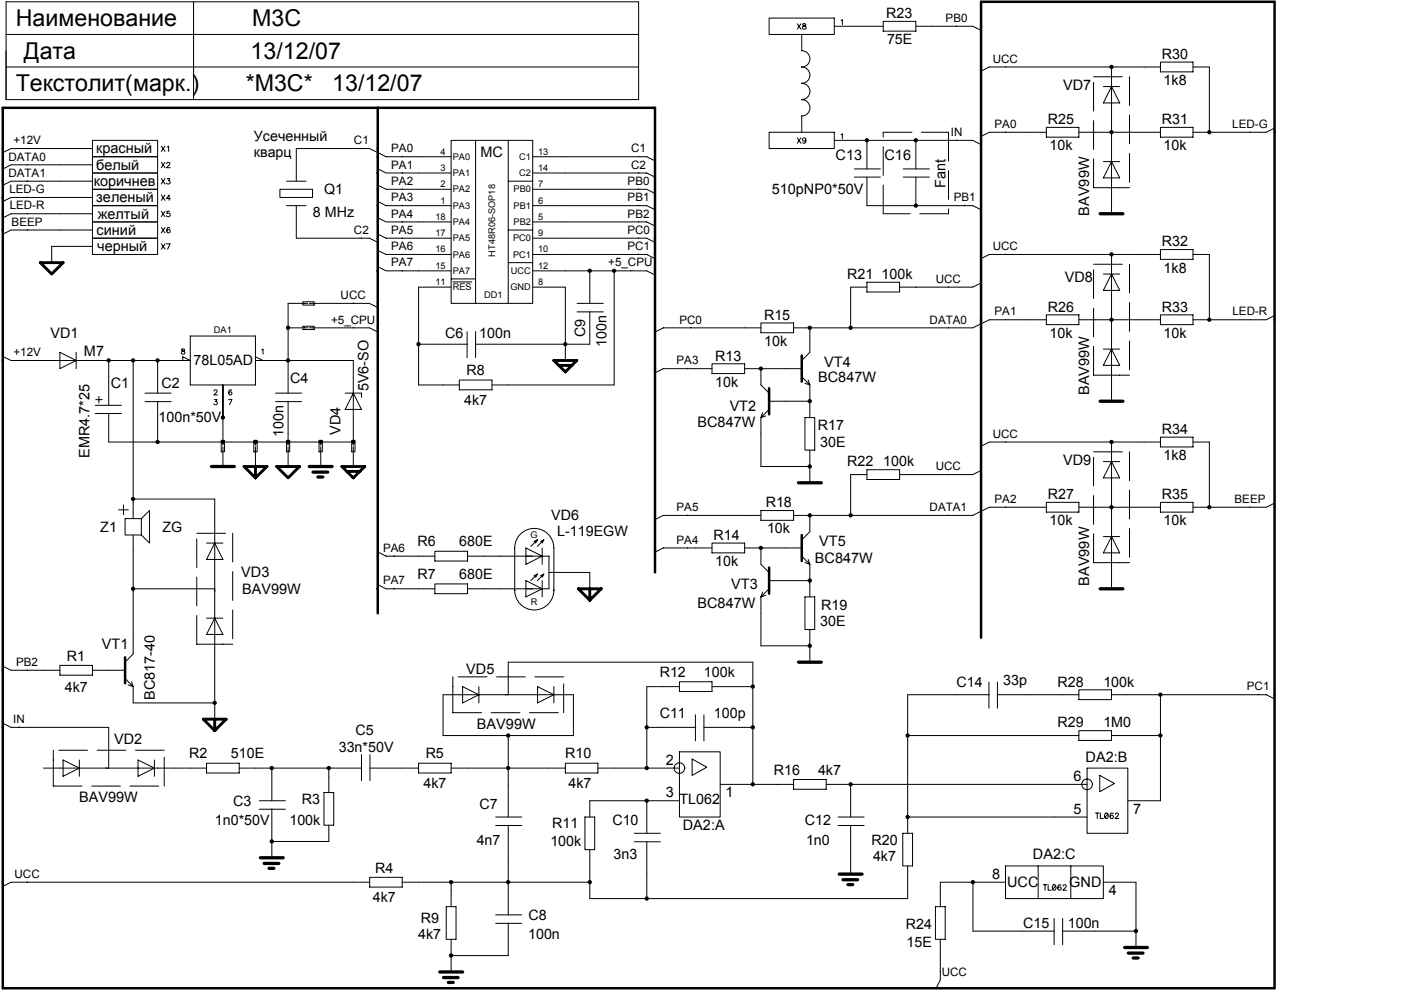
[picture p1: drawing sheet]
<svg xmlns="http://www.w3.org/2000/svg" width="297mm" height="210mm" viewBox="0 0 297 210" stroke-linecap="round" stroke-linejoin="round" font-family="sans-serif">
<g fill="none" stroke="#000" stroke-width=".21">
<path d="M1.3 14.2h134.1M1.3 .4h134.1v20.7h-134.1zM1.3 7.3h134.1M41 .4v20.7M163.1 3.8h13.8v3.5h-13.8zM169 5l.8 1.2M169.8 5l-.8 1.2M170 7.3v3.5a1.74 1.74 0 0 1 1.7 1.7 1.74 1.74 0 0 1-1.7 1.7 1.74 1.74 0 0 1 1.7 1.7 1.74 1.74 0 0 1-1.7 1.8 1.74 1.74 0 0 1 1.7 1.7 1.74 1.74 0 0 1-1.7 1.7 1.74 1.74 0 0 1 1.7 1.8 1.74 1.74 0 0 1-1.7 1.7v3.4M170.3 5.1v.3a.48 .48 0 0 1 .5 .2 .48 .48 0 0 1 0 .5h-.5a.47 .47 0 0 1 0-.5 .47 .47 0 0 1 .5-.2v-.3zM176.9 5.6h10.4M178.3 4.4l.3-.2v1M187.3 4.5h6.9v2.1h-6.9z"/>
<path d="M194.2 5.6h12l1.8 .8M202.8 5.5v.1M213.2 14.1v.1M233.9 18.4h3.5M235.7 14.2v31.1M235.7 18.4l1.7 3.4h-3.5zM246 13.2h6.9v2h-6.9zM246 14.2h-36.2l-1.8 .9M252.9 14.2h3.5v13.8M5.8 31.4v.1M5.8 34.9h.1M5.8 38.3v.1"/>
<path d="M19.6 29.8h13.8v3.4h-13.8zM19.6 33.2h13.8v3.5h-13.8zM19.6 36.7h13.8v3.4h-13.8zM19.6 38.4h-17.3l-1.7 .9M19.6 34.9h-17.3l-1.7 .9M19.6 31.5h-17.3l-1.7 .9M34.2 31l.8 1.1M34.2 34.4l.8 1.2M34.2 37.9l.8 1.1M35 31l-.8 1.1M35 34.4l-.8 1.2M35 37.9l-.8 1.1"/>
<path d="M35.4 34.7l.2-.3 .3 .1 .1 .1v.3l-.7 .7h.8M35.4 37.9h.6l-.3 .4a.39 .39 0 0 1 .3 .6 .39 .39 0 0 1-.7-.1M35.5 31.2l.2-.2v1.1M60.7 38.4h4.2M76.6 31.4v.1M80.1 35.8l1.7 .9h3.5M80.1 32.4l-1.8-.9h-15.5v6.9M80.1 39.3l1.7 .8h13.8M80.1 32.3l1.7 .9h13.8M85.3 36.7h10.3M85.3 33.1v.1M85.3 36.6v.1"/>
<path d="M95.6 29.8h17.3v34.5h-17.3zM100.8 29.8v34.5M107.8 29.8v34.5M107.8 38.4h5.1M112.9 36.7h24.2l1.8 .8M135.4 33.1l-22.5 .1M135.4 33.2h1.7l1.8 .9M135.4 36.6v.1M163.1 28h13.8v3.5h-13.8zM169 29.2l.8 1.2M169.8 29.2l-.8 1.2M170.9 29.6a.36 .36 0 0 1-.6 .3 .36 .36 0 0 1-.1-.6 .36 .36 0 0 1 .6 .1l.1 .2a.52 .52 0 0 1-.5 .8l-.2-.2"/>
<path d="M176.9 29.8h29.3l1.8 .8M178.3 28.6l.3-.2v1M181.1 35.8h5.6M181.1 37.5h5.6M183.8 37.5v6.1h22.4l1.8 .9M183.8 29.8v6M191.5 35.8h5.5M191.5 37.5h5.5M194.2 29.8v6M194.2 37.5v6.1M202.8 29.7v.1M213.2 27.9v.1"/>
<path d="M221.8 27h6.9v2.1h-6.9zM221.8 28h-12l-1.8 .9M228.7 28h17.3M233.9 34.3h3.5M235.7 34.3l1.7 3.4h-3.5zM246 27h6.9v2.1h-6.9zM252.9 28h3.5M265 27.9l-8.6 .1M270.2 27.2l-1.7 .8h-3.5M5.8 41.8v.1M5.8 45.2v.1M5.8 48.7v.1"/>
<path d="M19.6 50.5h13.8v3.5h-13.8zM19.6 40.1h13.8v3.5h-13.8zM19.6 43.6h13.8v3.5h-13.8zM19.6 47.1h13.8v3.4h-13.8zM19.6 48.8h-17.3l-1.7 .9M19.6 45.3h-17.3l-1.7 .9M19.6 41.9h-17.3l-1.7 .8M19.6 52.2h-8.6v3.5M34.2 51.7l.8 1.1M34.2 41.3l.8 1.2M34.2 44.8l.8 1.1M34.2 48.2l.8 1.2"/>
<path d="M35 51.7l-.8 1.1M35 41.3l-.8 1.2M35 44.8l-.8 1.1M35 48.2l-.8 1.2M35.3 51.7h.8l-.6 1.1M36 44.8h-.6v.5a.41 .41 0 0 1 .6 0 .41 .41 0 0 1-.1 .6 .41 .41 0 0 1-.6-.2M36 48.4v-.1a.57 .57 0 0 0-.7 .4 .57 .57 0 0 0 .4 .7 .36 .36 0 0 0 .4-.4 .36 .36 0 0 0-.4-.3 .36 .36 0 0 0-.3 .3M36.1 42.1h-.8l.6-.8v1.2M59.3 40.1h7v1.8h-7zM60.7 43.6h4.2M62.8 43.6v6.9h15.5l1.8 .9M76.6 50.4v.1"/>
<path d="M80.1 56.5l1.7 .9h3.5M80.1 46.2l1.7 .9h3.5M80.1 53.1l1.7 .9h13.8M80.1 42.7l1.7 .9h13.8M80.1 49.6l1.7 .9h13.8M85.3 57.4h10.3M85.3 47.1h10.3M85.3 40v.1M85.3 43.5v.1M85.3 47v.1M85.3 50.4v.1M85.3 53.9v.1"/>
<path d="M85.3 57.3v.1M95.6 59.1h5.2M96 59.8h4.1M107.8 48.8h5.1M107.8 55.7h5.1M112.9 57.4h24.2l1.8 .9M112.9 54h24.2l1.8 .8M112.9 50.5h24.2l1.8 .9M112.9 47.1h24.2l1.8 .8M112.9 40.1h24.2l1.8 .9M112.9 43.6h24.2l1.8 .9M125 57.4v6.9"/>
<path d="M130.2 57.4v24.2h-25.9M133.7 57.3v.1M135.4 40v.1M135.4 43.5v.1M135.4 47v.1M135.4 50.4v.1M135.4 53.9v.1M183.8 59.8h6.9v2.1h-6.9zM204.6 43.5v.1M213.2 53.9v.1M233.9 58.1h3.5M235.7 54v31.1"/>
<path d="M235.7 58.1l1.7 3.5h-3.5zM246 52.9h6.9v2.1h-6.9zM246 54h-36.2l-1.8 .8M252.9 54h3.5v13.8M.6 75.6l1.7 .8h31.1M5.8 76.3v.1M12.7 74.7l3.4 1.7-3.4 1.8zM16.1 74.7v3.5M23 76.4v9.5M28.2 76.4v33.6M33.4 76.4h6.9l-1.5-.8v.8M33.4 76.4v7"/>
<path d="M38.6 74v.4a.45 .45 0 0 1 .5 .1 .45 .45 0 0 1 0 .5h-.6v-.4l.6-.3v-.3zM40.3 71.2h13.9v10.4h-13.9zM55.5 74.2l.3-.2v1.1M55.7 76.4l-1.5-.8v.8h20.7v18M61.1 69.5h4.1M64.2 69.2h2.4v.7h-2.4zM64.2 64h2.4v.7h-2.4zM65.2 64.3h-4.1v19.1M65.6 69.5h12.7l1.8 .9M65.6 64.3h12.7l1.8 .9M74.9 64.2v.1M74.9 69.4v.1"/>
<path d="M88.7 73h10.4M95.6 60.9h-6.9v20.7h8.7M99 70.3v5.5M100.8 70.3v5.5M112.9 60.9h7v15.5M122.4 64.3h5.5M122.4 66.1h5.5M125 66.1v6.9h-24.2M145.8 78.1v.1M146.5 69.4v.1M151 77.1h6.9v2.1h-6.9zM151 78.2h-10.4l-1.7 .8"/>
<path d="M157.9 78.2h12.1M161.3 68.5h7v2h-7zM161.3 78.2v3.4l1.8 1.8M161.3 69.5h-20.7l-1.7 .9M170 79.9l1.7 1.7M171.7 69.5v5.2l-1.7 1.7M183.8 60.9h-3.4v8.6M201.1 60.8v.1M201.1 69.4v.1M208 60l-1.8 .9h-15.5M213.2 67.7v.1M221.8 66.8h6.9v2h-6.9z"/>
<path d="M221.8 67.8h-12l-3.6 1.7h-37.9M228.7 67.8h17.3M233.9 74h3.5M235.7 74l1.7 3.5h-3.5zM246 66.8h6.9v2h-6.9zM265 67.7v.1M270.2 66.9l-1.7 .9h-15.6M20.2 87.7h5.5M20.2 85.9h5.5M20.3 84.7h1.4M21 84v1.4M23 87.7v6h51.9"/>
<path d="M30.8 85.2h5.5M30.8 83.4h5.5M33.4 85.1v8.6M45.4 82.9l.2-.2 .4 .1-.1 .4-.6 .5h.8M45.4 84.7h.6l-.3 .4a.37 .37 0 0 1 .3 .6 .37 .37 0 0 1-.7-.1M46.9 93.4h.7v2.4h-.7zM47.3 81.6v12.8M47.3 94.8v4.1M48.4 84.7h.8l-.5 1.1M49.1 82.8v-.1a.5 .5 0 0 0-.6 .5 .5 .5 0 0 0 .5 .5 .34 .34 0 0 0 0-.6 .34 .34 0 0 0-.5 .3M53.8 93.4h.7v2.4h-.7zM54.2 93.7v.7"/>
<path d="M54.2 94.8v4.1M58.4 85.2h5.5M58.4 83.4h5.5M60.7 93.4h.7v2.4h-.7zM61.1 85.1v9.3M61.1 94.8v4.1M67.6 93.4h.7v2.4h-.7zM68 93.7v.7M68 94.8v4.1M73.2 83.4h3.5v.8M74.6 93.4h.7v2.4h-.7zM74.9 83.4l1.7 3.4h-3.4z"/>
<path d="M74.9 94.8v4.1M97.4 80.6h6.9v2.1h-6.9zM161.3 88.5v10.4h10.4M161.7 87.5l-.4 1M162.4 88.2l-1.1 .3M163.1 85.1h8.6M163.1 86.8l-1.8 1.7M170.7 88.5h2v6.9h-2zM170.7 81.3l1 .3M171.4 80.6l.3 1M171.7 81.6v6.9M171.7 95.4v7"/>
<path d="M183.8 99.6h6.9v2.1h-6.9zM208 99.8l-1.8 .8h-15.5M213.2 93.6v.1M233.9 97.9h3.5M235.7 93.7v31.1M235.7 97.9l1.7 3.4h-3.5zM246 92.7h6.9v2.1h-6.9zM246 93.7h-36.2l-1.8 .9M252.9 93.7h3.5v13.8M25.1 108.1h2.1M26.2 107.1v2M26.5 110h3.5v3.4h-3.5z"/>
<path d="M28.2 113.4v25.3l-1.7 1.7M28.2 105.8h17.3v46.7M30 110l1.7-1.8v6.9l-1.7-1.7M43.8 115.1h3.5M45.5 115.1l1.8 3.5h-3.5zM80.1 117l1.7 .9h1.8M83.6 117.8l8.6 .1M92.2 116.9h6.9v2.1h-6.9zM99.1 117.9h15.8M111.5 116.2l3.5 1.7-3.5 1.8zM113.9 114.5l-.7 .3M113.9 114.5l-.3 .6"/>
<path d="M113.9 114.5l-1.4 1.3M115 116.2v3.5M115 117.9h1.4v6.9h-17.3M115.3 114.5l-.7 .3M115.3 114.5l-.3 .6M115.3 114.5l-1.4 1.3M145.8 109.2v.1M145.8 116.1v.1M151 115.1h6.9v2.1h-6.9zM151 116.2h-10.4l-1.7 .9M157.9 116.2h12.1M161.3 108.2h7v2.1h-7z"/>
<path d="M161.3 116.2v3.5l1.8 1.7M161.3 109.3h-20.7l-1.7 .9M170 117.9l1.7 1.8M170.7 119.3l1 .4M171.4 118.6l.3 1.1M171.7 109.3v3.4l-1.7 1.8M171.7 119.7v6.9M183.8 100.6h-3.4v8.7M201.1 100.5v.1M201.1 109.2v.1M213.2 107.5h.1M221.8 106.5h6.9v2.1h-6.9z"/>
<path d="M221.8 107.5h-12l-3.6 1.8h-37.9M228.7 107.5h17.3M233.9 113.8h3.5M235.7 113.8l1.7 3.4h-3.5zM246 106.5h6.9v2.1h-6.9zM252.9 107.5h3.5M265 107.5h-8.6M270.2 106.7l-1.7 .8h-3.5M28.2 124.8h17.3M43.8 131.1h3.5M45.5 131.1l1.8 3.4h-3.5zM80.1 124l1.7 .8h10.4"/>
<path d="M83.6 124.7v.1M92.2 123.8h6.9v2.1h-6.9zM109.1 125.2v-.1a4.1 4.1 0 0 0 4.2 4.2 4.1 4.1 0 0 0 4.1-4.2v.1M109.1 125.2v-9a4.1 4.1 0 0 1 4.2-4.2 4.1 4.1 0 0 1 4.1 4.2v9M111.5 123.1l3.5 1.7-3.5 1.8zM113.9 121.7l-.7 .4M113.9 121.7l-.3 .7M113.9 121.7l-1.4 1.4M115 123.1v3.5M115.3 121.7l-.7 .4M115.3 121.7l-.3 .7M115.3 121.7l-1.4 1.4"/>
<path d="M116.4 121.4h8.6v3.4M161.3 126.6v10.3h10.4M161.7 125.5l-.4 1.1M162.4 126.2l-1.1 .4M163.1 123.1h8.6M163.1 124.8l-1.8 1.8M170.7 126.6h2v6.9h-2zM171.7 133.5v6.9M.6 153.3l1.7 .9h20.7v8.7M.6 141.2l1.7 .9h10.4M4 154.1v.1M5.8 142v.1"/>
<path d="M12.7 141.1h6.9v2.1h-6.9zM19.6 142.1h6.9M26.5 143.8l1.7 1.8M27.2 145.2l1 .4M27.9 144.5l.3 1.1M28.2 145.6v3.4h17.3M76.6 160v5.5M78.4 160v5.5M93.9 147.3h27.7v8.7h-27.7zM98.1 145.6l3.4 1.7-3.4 1.7zM101.5 145.6v3.4M107.8 147.3v-6.9h51.8v25.9"/>
<path d="M107.8 156v17.2M114 145.6l3.4 1.7-3.4 1.7zM117.4 145.6v3.4M137.1 154.2h10.4M144.1 144.5h6.9v2.1h-6.9zM144.1 159.4h8.6v13.8h-8.6zM144.1 145.6h-7v17.3M147.4 151.6v5.5M149.2 154.2h10.4M149.2 151.6v5.5M151 145.6h8.6M192.4 156h36.3"/>
<path d="M209.7 144.6v5.6M209.7 147.3h-17.3v29.4M211.5 147.3h17.2M211.5 144.6v5.6M228.7 146.3h7v2h-7zM228.7 154.9h7v2.1h-7zM235.7 147.3h32.8l1.7 .9M235.7 156h10.3M246 147.3v22.5h-6.9M266.8 147.2v.1M9.2 162.9h34.6M13.4 161.1l3.4 1.8-3.4 1.7z"/>
<path d="M16.8 161.1v3.5M29.3 161.1l3.4 1.8-3.4 1.7zM32.7 161.1v3.5M43.8 161.8h6.9v2.1h-6.9zM50.7 162.9h25.9M55 169.8h5.5M55 171.6h5.5M57.6 162.9v6.9M57.6 171.5v10.4M68.7 168h2.1v7h-2.1zM69.7 162.9v5.1M69.7 175v3.4h-12.1"/>
<path d="M78.4 162.9h10.3M88.7 161.8h6.9v2.1h-6.9zM95.6 162.9h24.3M105.1 175h5.5M105.1 173.2h5.5M107.8 175v19M119.9 161.8h6.9v2.1h-6.9zM124 173.2h2.1v6.9h-2.1zM126.8 162.9h17.3M134.5 176.7h5.5M134.5 178.5h5.5M137.1 169.8v6.9"/>
<path d="M137.1 178.4v12.1M144.1 169.8h-19.1v3.4M146.7 160.9l3.2 1.8-3.2 1.7zM152.7 166.3h15.6M168.3 165.3h6.9v2h-6.9zM175.2 166.3h55.3M177.7 175h5.5M177.7 173.2h5.5M180.4 166.3v6.9M180.4 175v10.3M191.4 176.7h2.1v6.9h-2.1zM192.4 173.2h38.1"/>
<path d="M230.5 162.9h8.6v13.8h-8.6zM232.3 172.4h.7M232.6 172.4v1.1M233.2 164.4l3.1 1.7-3.1 1.8zM233.3 172.4v1.1h.7M234.4 172.4a.57 .57 0 0 1 .6 .5 .57 .57 0 0 1-.4 .6l-.4-.2v-.4zM234.9 172.6l-.7 .7M236 172.6v-.2a.57 .57 0 0 0-.7 .5 .57 .57 0 0 0 .4 .6 .36 .36 0 0 0 .4-.3 .36 .36 0 0 0-.4-.4 .36 .36 0 0 0-.4 .4M236.5 172.7l.2-.3h.2l.2 .2-.1 .4-.6 .5h.8M5.8 187h.1M78.4 186h6.9v2.1h-6.9zM78.4 187h-76.1l-1.7 .9"/>
<path d="M85.3 187h39.7M94.6 192.2h2.1v7h-2.1zM95.6 187v5.2M95.6 199.2v6.9M105.1 195.8h5.5M105.1 194h5.5M107.8 195.7v6.9h-12.2M125 180.1v10.4h67.4v-6.9M198.3 192.2h2.1v7h-2.1zM199.4 199.2v8.6l-.9 1.7M206.3 187v10.4h17.3M213.2 183.6h20.7v6.9h-20.7z"/>
<path d="M213.2 187h-13.8v5.2M220.1 183.6v6.9M221.2 187.6h.8M221.6 187.6v1.1M222.2 187.6v1.1h.7M223.3 187.6a.57 .57 0 0 1 .7 .5 .57 .57 0 0 1-.4 .6l-.4-.2-.1-.4zM223.5 194.8v5.5M223.8 187.8l-.6 .7M224.9 187.7v-.1a.57 .57 0 0 0-.7 .5 .57 .57 0 0 0 .4 .6 .36 .36 0 0 0 .4-.3 .36 .36 0 0 0-.3-.4 .36 .36 0 0 0-.4 .4M225.3 197.4h15.6M225.3 194.8v5.5M225.4 187.9l.2-.3h.2l.3 .2-.2 .4-.6 .5h.8"/>
<path d="M227 183.6v6.9M233.9 187h7v13.9M199.4 206.1h.1"/>
<circle cx="144.1" cy="162.9" r="1.13"/>
<circle cx="230.5" cy="166.3" r="1.13"/>
</g>
<path d="M80.1 22.9v107.1M170 75.4v5.5M163.1 82.3v5.5M170 113.4v5.6M26.5 139.4v5.5M138.9 121.4v-98.5h-138.3v186.6h269.6v-209.1h-62.2v134.8M163.1 120.3v5.6" fill="none" stroke="#000" stroke-width=".53"/>
<g fill="#000" stroke="#000" stroke-width=".21">
<circle cx="235.7" cy="14.2" r=".35"/>
<circle cx="183.8" cy="29.7" r=".35"/>
<circle cx="194.2" cy="29.7" r=".35"/>
<circle cx="235.7" cy="28" r=".35"/>
<circle cx="256.4" cy="28" r=".35"/>
<circle cx="125" cy="57.4" r=".35"/>
<circle cx="130.2" cy="57.4" r=".35"/>
<circle cx="194.2" cy="43.6" r=".35"/>
<circle cx="235.7" cy="53.9" r=".35"/>
<circle cx="23" cy="76.4" r=".35"/>
<circle cx="28.2" cy="76.4" r=".35"/>
<circle cx="33.4" cy="76.4" r=".35"/>
<circle cx="61.1" cy="76.4" r=".35"/>
<circle cx="61.1" cy="69.5" r=".35"/>
<circle cx="88.7" cy="73" r=".35"/>
<circle cx="119.9" cy="73" r=".35"/>
<circle cx="161.3" cy="78.2" r=".35"/>
<circle cx="171.7" cy="69.5" r=".35"/>
<circle cx="180.3" cy="69.5" r=".35"/>
<circle cx="235.7" cy="67.8" r=".35"/>
<circle cx="256.4" cy="67.8" r=".35"/>
<circle cx="33.4" cy="93.7" r=".35"/>
<circle cx="47.2" cy="93.7" r=".35"/>
<circle cx="47.2" cy="88.5" r=".35"/>
<circle cx="54.1" cy="93.7" r=".35"/>
<circle cx="61.1" cy="93.7" r=".35"/>
<circle cx="68" cy="93.7" r=".35"/>
<circle cx="74.9" cy="93.7" r=".35"/>
<circle cx="171.7" cy="85.1" r=".35"/>
<circle cx="171.7" cy="98.9" r=".35"/>
<circle cx="235.7" cy="93.7" r=".35"/>
<circle cx="28.2" cy="105.8" r=".35"/>
<circle cx="161.3" cy="116.2" r=".35"/>
<circle cx="171.7" cy="109.3" r=".35"/>
<circle cx="180.3" cy="109.3" r=".35"/>
<circle cx="235.7" cy="107.5" r=".35"/>
<circle cx="256.4" cy="107.5" r=".35"/>
<circle cx="28.2" cy="124.8" r=".35"/>
<circle cx="171.7" cy="123.1" r=".35"/>
<circle cx="171.7" cy="136.9" r=".35"/>
<circle cx="45.5" cy="149" r=".35"/>
<circle cx="107.7" cy="155.9" r=".35"/>
<circle cx="137.1" cy="154.2" r=".35"/>
<circle cx="159.6" cy="145.6" r=".35"/>
<circle cx="159.6" cy="154.2" r=".35"/>
<circle cx="192.4" cy="155.9" r=".35"/>
<circle cx="246" cy="147.3" r=".35"/>
<circle cx="246" cy="155.9" r=".35"/>
<circle cx="57.6" cy="162.8" r=".35"/>
<circle cx="57.6" cy="178.4" r=".35"/>
<circle cx="69.7" cy="162.8" r=".35"/>
<circle cx="107.7" cy="162.8" r=".35"/>
<circle cx="137.1" cy="169.8" r=".35"/>
<circle cx="137.1" cy="162.8" r=".35"/>
<circle cx="159.6" cy="166.3" r=".35"/>
<circle cx="180.3" cy="166.3" r=".35"/>
<circle cx="192.4" cy="173.2" r=".35"/>
<circle cx="95.6" cy="187" r=".35"/>
<circle cx="107.7" cy="187" r=".35"/>
<circle cx="125" cy="187" r=".35"/>
<circle cx="137.1" cy="190.5" r=".35"/>
<circle cx="206.3" cy="187" r=".35"/>
<circle cx="240.8" cy="197.4" r=".35"/>
<circle cx="95.6" cy="202.6" r=".35"/>
</g>
<g fill="none" stroke="#000" stroke-width=".21" stroke-dasharray="6.1 2">
<path d="M231.9 16.3h7.6M239.5 16.3v23.5M187.3 28h13.8M201.1 28v17.3M231.9 39.8v-23.5M237.4 39.8h-5.5M239.5 39.8h-2.1M187.3 45.3v-17.3M201.1 45.3h-13.8M231.9 56h7.6M239.5 56v23.5M231.9 79.5v-23.5"/>
<path d="M237.4 79.5h-5.5M239.5 79.5h-2.1M231.9 95.8h7.6M239.5 95.8v23.5M41.7 113.1h7.6M49.3 113.1v23.5M231.9 119.3v-23.5M237.4 119.3h-5.5M239.5 119.3h-2.1M41.7 136.6v-23.5M47.3 136.6h-5.6M49.3 136.6h-2"/>
<path d="M11.3 159.1v2M34.8 159.1h-23.5M96 143.5v2.1M96 145.6v5.5M96 151.1h23.5M119.5 143.5h-23.5M119.5 151.1v-7.6M11.3 161.1v5.6M11.3 166.7h23.5M34.8 166.7v-7.6"/>
</g>
<g fill="none" stroke="#000" stroke-width=".7">
<path d="M233.3 45.3h4.8M44.8 98.9h4.9M65.6 98.9h4.8M233.3 85.1h4.8M66.4 100.1h3.1M67.4 101.1h1M169.3 102.4h4.8M233.3 124.8h4.8M169.3 140.4h4.8M55.2 181.9h4.8M56 183.1h3.1M57 184.1h1.1"/>
<path d="M177.9 185.3h4.9M178.7 186.5h3.1M179.8 187.6h1M93.2 206.1h4.9M94 207.3h3.1M95.1 208.3h1M238.4 200.9h4.9M239.2 202.1h3.1M240.3 203.1h1"/>
</g>
<path d="M8.5 55.7h4.9l-2.4 2.4zM117.4 76.4h4.9l-2.4 2.4zM118.5 77.5h2.7M51.7 98.9h4.9l-2.4 2.4zM54.2 98.9v2.4M58.7 98.9h4.8l-2.4 2.4zM72.5 98.9h4.8l-2.4 2.4zM73.5 99.9h2.8M122.6 124.8h4.9l-2.5 2.5zM125 124.8v2.5M43.1 152.5h4.8l-2.4 2.4zM45.5 152.5v2.4" fill="none" stroke="#000" stroke-width=".61"/>
<g font-size="4.9">
<text x="3.4" y="5.5">Наименование</text>
<text x="53.5" y="5.5">M3C</text>
<text x="5.1" y="12.4">Дата</text>
<text x="53.1" y="12.4">13/12/07</text>
<text x="3.3" y="19.3">Текстолит(марк.)</text>
<text x="52.1" y="19.3">*M3C*</text>
<text x="70.4" y="19.3">13/12/07</text>
</g>
<g font-size="3.1">
<text x="225.4" y="19">VD7</text>
<text x="20.4" y="36">белый</text>
<text x="20.4" y="32.5">красный</text>
<text x="101.9" y="33.2">MC</text>
<text x="177.2" y="33.9">C13</text>
<text x="187.5" y="33.9">C16</text>
<text x="19.9" y="39.4">коричнев</text>
<text x="163.6" y="41.2">510pNP0*50V</text>
<text x="200.5" y="39.8" transform="rotate(-90 200.5 39.8)">Fant</text>
<text x="20.4" y="42.9">зеленый</text>
<text x="20.7" y="46.4">желтый</text>
<text x="230.9" y="45.7" transform="rotate(-90 230.9 45.7)">BAV99W</text>
<text x="20.5" y="49.8">синий</text>
<text x="20.6" y="53.3">черный</text>
<text x="225.7" y="59.8">VD8</text>
<text x="10.7" y="71.6">VD1</text>
<text x="17.8" y="75.4">M7</text>
<text x="174.7" y="77.8">VT4</text>
<text x="23.5" y="82.3">C1</text>
<text x="78.1" y="83" transform="rotate(-90 78.1 83)">5V6-SO</text>
<text x="173.5" y="80.9">BC847W</text>
<text x="230.9" y="83.7" transform="rotate(-90 230.9 83.7)">BAV99W</text>
<text x="154.7" y="87.1">VT2</text>
<text x="72.2" y="92.2" transform="rotate(-90 72.2 92.2)">VD4</text>
<text x="147.9" y="90.6">BC847W</text>
<text x="19" y="97.1" transform="rotate(-90 19 97.1)">EMR4.7*25</text>
<text x="225.4" y="98.6">VD9</text>
<text x="172.8" y="119.3">BC847W</text>
<text x="173.7" y="115.8">VT5</text>
<text x="51.2" y="122.4">VD3</text>
<text x="51.3" y="125.9">BAV99W</text>
<text x="155" y="124.8">VT3</text>
<text x="230.9" y="124.2" transform="rotate(-90 230.9 124.2)">BAV99W</text>
<text x="147.9" y="129">BC847W</text>
<text x="21.6" y="137.6">VT1</text>
<text x="98.9" y="142.8">VD5</text>
<text x="32.8" y="148.4" transform="rotate(-90 32.8 148.4)">BC817-40</text>
<text x="101.1" y="154.6">BAV99W</text>
<text x="24.2" y="157.7">VD2</text>
<text x="230.2" y="161.5">DA2:B</text>
<text x="141.2" y="162.2">2</text>
<text x="227.6" y="165.6">6</text>
<text x="16.8" y="170.1">BAV99W</text>
<text x="141.2" y="169.1">3</text>
<text x="153.8" y="169.1">1</text>
<text x="227.6" y="172.5">5</text>
<text x="240.3" y="172.5">7</text>
<text x="144.8" y="176">DA2:A</text>
<text x="219" y="182.2">DA2:C</text>
<text x="210.3" y="186.4">8</text>
<text x="213.5" y="188.1">UCC</text>
<text x="226.7" y="188.1">GND</text>
<text x="235.1" y="189.8">4</text>
</g>
<g font-size="3">
<text x="187.9" y="3.9">R23</text>
<text x="188.1" y="9.4">75E</text>
<text x="246.3" y="12.5">R30</text>
<text x="246.7" y="18">1k8</text>
<text x="53.8" y="29.8">Усеченный</text>
<text x="222.1" y="26.3">R25</text>
<text x="246.3" y="26.3">R31</text>
<text x="53.8" y="33.2">кварц</text>
<text x="222.5" y="31.9">10k</text>
<text x="246.7" y="31.9">10k</text>
<text x="68.7" y="41.2">Q1</text>
<text x="66.4" y="46">8 MHz</text>
<text x="246.3" y="52.2">R32</text>
<text x="179.6" y="59.2">R21</text>
<text x="186.9" y="59.2">100k</text>
<text x="246.7" y="57.8">1k8</text>
<text x="94.4" y="71.6">C6</text>
<text x="101.6" y="71.6">100n</text>
<text x="124.1" y="71.5" transform="rotate(-90 124.1 71.5)">C9</text>
<text x="162" y="67.8">R15</text>
<text x="222.1" y="66.1">R26</text>
<text x="222.5" y="71.6">10k</text>
<text x="246.3" y="66.1">R33</text>
<text x="246.7" y="71.6">10k</text>
<text x="41" y="77.5">78L05AD</text>
<text x="128.6" y="73.6" transform="rotate(-90 128.6 73.6)">100n</text>
<text x="151.6" y="76.5">R13</text>
<text x="162" y="73.3">10k</text>
<text x="34.2" y="82.3">C2</text>
<text x="61.5" y="81.3">C4</text>
<text x="98.9" y="79.6">R8</text>
<text x="151.7" y="82">10k</text>
<text x="33.6" y="89.6">100n*50V</text>
<text x="98.4" y="85.8">4k7</text>
<text x="60.1" y="92.6" transform="rotate(-90 60.1 92.6)">100n</text>
<text x="173.4" y="91.3">R17</text>
<text x="173.9" y="94.7">30E</text>
<text x="246.3" y="92">R34</text>
<text x="179.6" y="98.9">R22 100k</text>
<text x="246.7" y="97.5">1k8</text>
<text x="162.3" y="107.6">R18</text>
<text x="222.1" y="105.8">R27</text>
<text x="246.3" y="105.8">R35</text>
<text x="21.3" y="112.8">Z1</text>
<text x="34.5" y="112.8">ZG</text>
<text x="116.9" y="110.3">VD6</text>
<text x="118.1" y="113.7">L-119EGW</text>
<text x="162.6" y="113.1">10k</text>
<text x="222.5" y="111.4">10k</text>
<text x="246.7" y="111.4">10k</text>
<text x="88.5" y="115.9">R6</text>
<text x="97.4" y="115.9">680E</text>
<text x="151.3" y="114.5">R14</text>
<text x="88.5" y="122.8">R7</text>
<text x="97.4" y="122.8">680E</text>
<text x="151.7" y="120">10k</text>
<text x="174.1" y="129.3">R19</text>
<text x="173.9" y="132.8">30E</text>
<text x="14.2" y="140.1">R1</text>
<text x="139.9" y="143.5">R12</text>
<text x="149.2" y="143.5">100k</text>
<text x="13.7" y="146.6">4k7</text>
<text x="202.8" y="145.6">C14</text>
<text x="212.7" y="145.2">33p</text>
<text x="224.2" y="145.6">R28</text>
<text x="233.9" y="145.6">100k</text>
<text x="75.4" y="155.9">C5</text>
<text x="139.9" y="152.1">C11</text>
<text x="151.4" y="152.1">100p</text>
<text x="224.2" y="154.2">R29</text>
<text x="233.9" y="154.2">1M0</text>
<text x="40.1" y="160.8">R2</text>
<text x="49" y="160.8">510E</text>
<text x="71.8" y="159.4">33n*50V</text>
<text x="90.3" y="160.8">R5</text>
<text x="119.8" y="160.8">R10</text>
<text x="89.8" y="167">4k7</text>
<text x="120.5" y="167">4k7</text>
<text x="164.1" y="164.3">R16</text>
<text x="173.4" y="164.3">4k7</text>
<text x="49.4" y="170.8">C3</text>
<text x="64" y="170.4">R3</text>
<text x="101.7" y="171.5">C7</text>
<text x="144.1" y="170.5">TL062</text>
<text x="45.5" y="174.9">1n0*50V</text>
<text x="61.4" y="174.9">100k</text>
<text x="101.1" y="179.1">4n7</text>
<text x="116.7" y="179.4">100k</text>
<text x="117" y="175.6">R11</text>
<text x="129.8" y="174.9">C10</text>
<text x="170.6" y="174.9">C12</text>
<text x="170.9" y="179.1">1n0</text>
<text x="184.8" y="179.1">R20</text>
<text x="79.5" y="185">R4</text>
<text x="130.1" y="182.2">3n3</text>
<text x="185.1" y="182.5">4k7</text>
<text x="79.1" y="191.2">4k7</text>
<text x="89.2" y="195.7">R9</text>
<text x="112" y="195">C8</text>
<text x="192.1" y="197.1">R24</text>
<text x="217" y="196.7">C15</text>
<text x="226.4" y="196.7">100n</text>
<text x="88.6" y="199.1">4k7</text>
<text x="112" y="199.2">100n</text>
<text x="192.2" y="200.9">15E</text>
</g>
<g font-size="2.5">
<text x="200.5" y="4.7">PB0</text>
<text x="210.5" y="13.3">UCC</text>
<text x="201.6" y="28.9">IN</text>
<text x="210.9" y="27.1">PA0</text>
<text x="261.3" y="27.1">LED-G</text>
<text x="1.8" y="34">DATA0</text>
<text x="2.9" y="30.6">+12V</text>
<text x="75.1" y="30.6">C1</text>
<text x="82.9" y="32.3">PA0</text>
<text x="82.9" y="35.8">PA1</text>
<text x="133.8" y="32.3">C1</text>
<text x="133.8" y="35.8">C2</text>
<text x="1.8" y="37.5">DATA1</text>
<text x="2" y="40.9">LED-G</text>
<text x="82.9" y="39.2">PA2</text>
<text x="133.1" y="39.2">PB0</text>
<text x="2" y="44.4">LED-R</text>
<text x="2.5" y="47.9">BEEP</text>
<text x="82.9" y="42.7">PA3</text>
<text x="82.9" y="46.1">PA4</text>
<text x="133.1" y="42.7">PB1</text>
<text x="133.1" y="46.1">PB2</text>
<text x="202.2" y="42.7">PB1</text>
<text x="75.1" y="49.6">C2</text>
<text x="82.9" y="53">PA6</text>
<text x="82.9" y="49.6">PA5</text>
<text x="133" y="53">PC1</text>
<text x="133" y="49.6">PC0</text>
<text x="210.5" y="53">UCC</text>
<text x="82.9" y="56.5">PA7</text>
<text x="129" y="56.5">+5_CPU</text>
<text x="198.4" y="60">UCC</text>
<text x="72.2" y="63.4">UCC</text>
<text x="70.2" y="68.6">+5_CPU</text>
<text x="144.1" y="68.6">PC0</text>
<text x="197.1" y="68.6">DATA0</text>
<text x="210.9" y="66.9">PA1</text>
<text x="261.3" y="66.9">LED-R</text>
<text x="2.9" y="75.5">+12V</text>
<text x="143.4" y="77.2">PA3</text>
<text x="210.5" y="92.8">UCC</text>
<text x="198.4" y="99.7">UCC</text>
<text x="210.9" y="106.6">PA2</text>
<text x="261.7" y="106.6">BEEP</text>
<text x="143.4" y="108.4">PA5</text>
<text x="197.1" y="108.4">DATA1</text>
<text x="81.2" y="117">PA6</text>
<text x="143.4" y="115.3">PA4</text>
<text x="81.2" y="123.9">PA7</text>
<text x="3.4" y="141.2">PB2</text>
<text x="264.4" y="146.4">PC1</text>
<text x="2.8" y="153.3">IN</text>
<text x="3.1" y="186.1">UCC</text>
<text x="199.7" y="206.9">UCC</text>
</g>
<g font-size="2">
<text x="93.4" y="32.8">4</text>
<text x="96" y="33.9">PA0</text>
<text x="110.1" y="33.9">C1</text>
<text x="114.1" y="32.8">13</text>
<text x="93.4" y="36.2">3</text>
<text x="93.4" y="39.7">2</text>
<text x="96" y="37.3">PA1</text>
<text x="96" y="40.8">PA2</text>
<text x="108.9" y="40.8">PB0</text>
<text x="110.1" y="37.3">C2</text>
<text x="114.1" y="36.2">14</text>
<text x="114.1" y="39.7">7</text>
<text x="92.3" y="46.6">18</text>
<text x="93.4" y="43.2">1</text>
<text x="96" y="44.2">PA3</text>
<text x="96" y="47.7">PA4</text>
<text x="108.9" y="44.2">PB1</text>
<text x="108.9" y="47.7">PB2</text>
<text x="114.1" y="43.2">6</text>
<text x="114.1" y="46.6">5</text>
<text x="92.3" y="50.1">17</text>
<text x="92.3" y="53.5">16</text>
<text x="96" y="51.2">PA5</text>
<text x="108.8" y="51.2">PC0</text>
<text x="114.1" y="50.1">9</text>
<text x="114.1" y="53.5">10</text>
<text x="92.3" y="57">15</text>
<text x="96" y="54.6">PA6</text>
<text x="96" y="58.1">PA7</text>
<text x="105" y="54.4" transform="rotate(-90 105 54.4)">HT48R06-SOP18</text>
<text x="108.3" y="58.1">UCC</text>
<text x="108.8" y="54.6">PC1</text>
<text x="114.1" y="57">12</text>
<text x="92.3" y="60.4">11</text>
<text x="96" y="61.5">RES</text>
<text x="102.7" y="63.2">DD1</text>
<text x="108.2" y="61.5">GND</text>
<text x="114.1" y="60.4">8</text>
<text x="45.4" y="70.5">DA1</text>
<text x="112.5" y="114.1">G</text>
<text x="112.6" y="128.3">R</text>
</g>
</svg>
